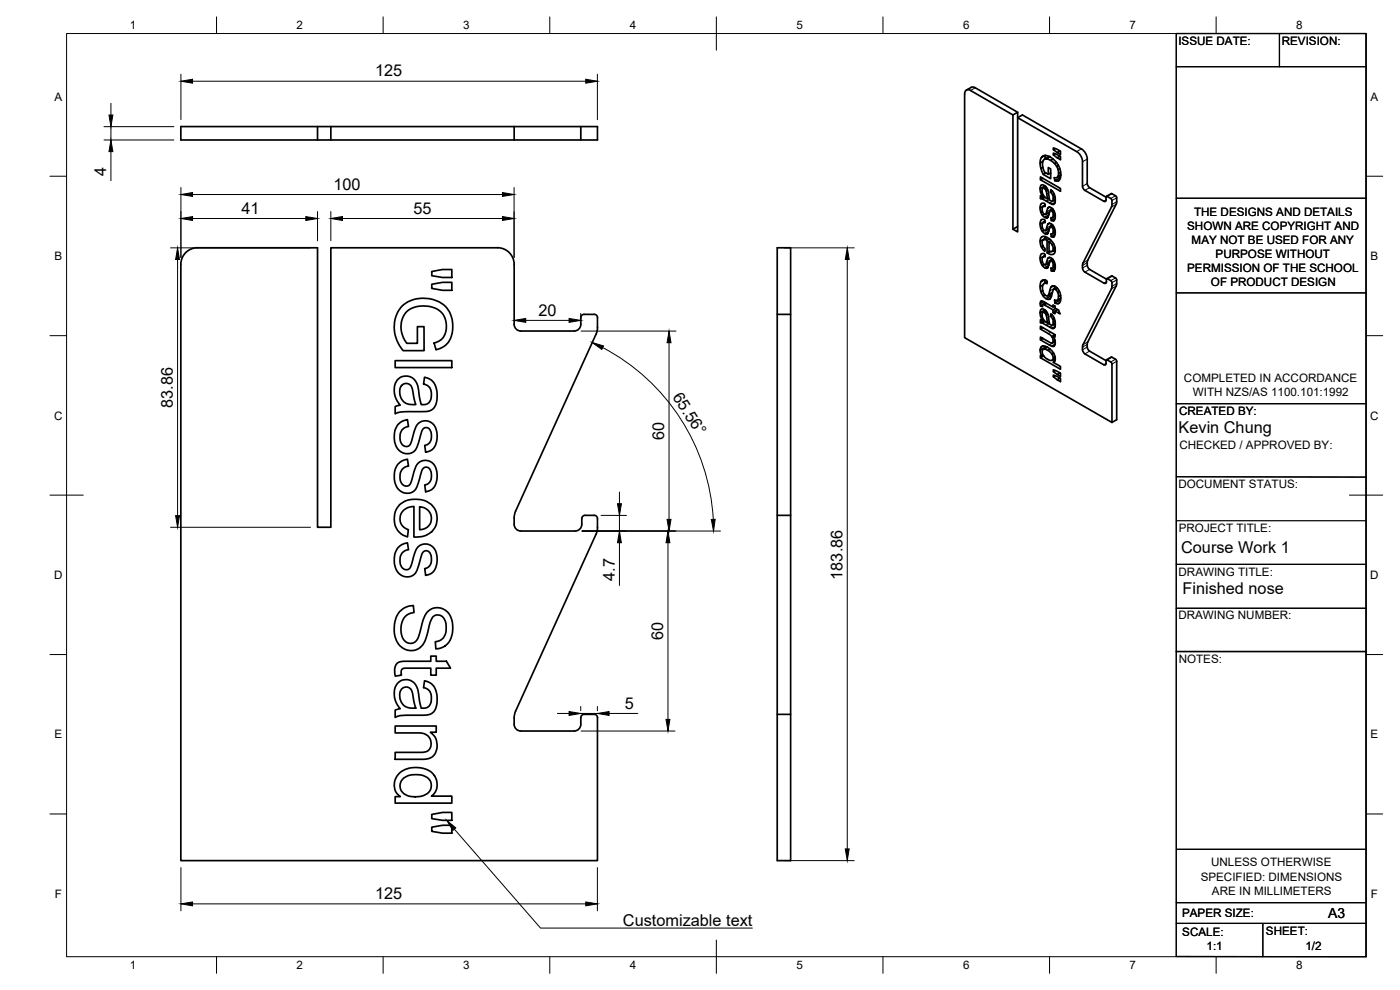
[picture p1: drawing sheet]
<svg xmlns="http://www.w3.org/2000/svg" width="420mm" height="297mm" viewBox="0 0 420 297" stroke-linecap="round" stroke-linejoin="round" font-family="sans-serif">
<!-- layer: Visible -->
<g fill="none" stroke="#000" stroke-width=".51">
<path d="M54.3 38h125v4h-125zM95.3 38v4M99.3 38v4M154.3 38v4M174.3 38v4M289.5 28.2v73.1l44.2 25.5v-17.6l-.3-.6M289.5 28.2a1.08 1.08 0 0 1 .5-1.2 1.08 1.08 0 0 1 1.3 .1l12.7 7.4M291.4 26.2l-1.4 .8M291.5 26.2l.5-.1 .7 .2 12.7 7.4v1.6l1.4-.8 17.7 10.2M304 34.5v34.3l1.4 .8v-34.3l17.7 10.2M305.4 33.7l-1.4 .8M312.1 56.6l.2 1"/>
<path d="M312.5 47.3l-.4 1.6M312.7 57.4l-.4 .2 .5 1.3M312.9 56.5h.5M313 50.2l-.6 .3 .7 1.8 .8-.4M313 53.5l-.7 .4 6 3.5v-.9l-6-3.4v.8M313 48.4l-.9 .5 .3 1.6M313.2 58.6l-.4 .3-.5-.2v.9M313.4 59l-1.1 .6 .5 .1M313.6 55.7v.1M313.6 56.1v-.3l-1.5 .8 .2-.8a1.05 1.05 0 0 1 1.8 .5l.5 1 .3 1.9a.84 .84 0 0 0 .9 1.1l.9-.5M313.6 59.2l-.8 .5 2.9 1.6M313.6 46.6l-.5 .2-.6 .5 1.1-.7 1 .2 1.6 1 1 1.1 1 2.1 .1 1.9a1.38 1.38 0 0 1-.7 1.4l.2-.2"/>
<path d="M313.8 46.7l-.2 1M313.9 56l-1.1 .6v1.3l.5 .9 .6 .6 .5 .3 .5-.2M313.9 47.7a1.77 1.77 0 0 0-.9 2.5l.5 1.5 1.1 .6 .7-.4M314 56.2l-.6 .3 .4 .4M314.3 56.6l-.5 .3 .2 .4M314.5 57.1l-.5 .2 .4 2.4M314.6 52.3v-2l.7 .4v2.9l-2.2-1.3M314.9 47l-1.4 .8M315 47l-1.1 .7 1.4 .4M315.2 52h.1M315.3 57.7l.6 .8M315.8 57.3l-.5 .4 .1-.8 1 1.3 .3 2a.82 .82 0 0 1-.1 .8 .82 .82 0 0 1-.9 .3l.9-.5"/>
<path d="M316 47.7l-.7 .4 1.2 1M316.1 46.5v-.6l2.2 1v1l-1-.6 .8-.5M316.1 44.9v-.5l2.2 1v.9l-1-.5 .8-.5M316.4 58.2l-.5 .3 .2 1M316.6 54.2l1 .1M316.6 59.1l-.5 .4-.3 .8M316.7 46.2l-.6 .3 1.2 .8M316.7 44.6l-.6 .3 1.2 .9M317.1 48.8l-.6 .3 .6 .8M317.6 49.6l-.5 .3 .4 .9M317.9 52.9l.1 .5M318.1 50.6l-.6 .2 .2 1.2"/>
<path d="M318.3 51.7l-.6 .3-.2 .9M318.3 52.6l-1.1 .7M318.4 52.4l-1.2 .9h-.8l.2 .9 1.6-.7M323.1 45.5l.9 .8 .8 1.7 .1 7.9 .2 .7 .5 .5 5.6 3.3 .7-.1 .2-1.4 1.3 .7 .3 .6-.1 1.9-8.6 16.8M324.5 44.7l.9 .8 .8 1.7 .1 7.9 .2 .7 .5 .5M327 56.3l4.9 2.9M333.5 58.1l-1.5 .8M333.5 58.1l1.6 1-.1 2.2M233.3 74.3h4v183.9h-4zM305.4 68l-1.4 .8M312.1 62.4l.2 1.2M312.1 72.4l.4 1.7"/>
<path d="M312.1 77.5l.2 1.2M312.1 67.3l.2 1.1M312.8 63.3l-.5 .3 .3 .6 .2 .4 .6-.3M312.8 78.4l-.5 .3 .3 .6 .2 .4 .6-.3M312.8 68.1l-.5 .3 .3 .7 .2 .3 .6-.3M312.8 64.6l.7 .6M312.8 79.7l.7 .6M312.8 69.4l.7 .7M313 62l-.2 1.2 .5 1 .4 .2 1.3-.8-1.2 .8M313 77.1l-.2 .5v.8l.6 1 .3 .1 1.3-.8M313 66.8l-.2 .6v.8l.6 .9 .3 .1 1.3-.7-1.2 .7M313.1 71.9a1.87 1.87 0 0 0 .5 2.7v.8l-1.1-1.3 .5-.3"/>
<path d="M313.6 71.7l-1.5 .7a1.28 1.28 0 0 1 .7-1.4 1.28 1.28 0 0 1 1.6 .3l.8 .6 .9 1 .6 1.6a1.34 1.34 0 0 1-.5 1.7 1.34 1.34 0 0 1-1.8-.2M313.6 61.3v.3M313.6 76.4v.3M313.6 66.1v.4l-1.5 .8 .1-.8 .4-.6h.9l.2 .9h-.7l.6-.3M313.6 61.6l-.6 .4h.7l-.2-.9h-.9l-.4 .6-.1 .7 1.5-.8M313.6 71v.6M313.6 76.7l-.6 .4h.7l-.2-.9a1.03 1.03 0 0 0-1.1 .1 1.03 1.03 0 0 0-.3 1.2l1.5-.7M314.3 71.3l-1.2 .6 1.1 .2M314.4 64l.4 .3M314.4 79.1l.4 .3M314.4 68.8l.4 .4M314.5 62.4l-.7 1.9"/>
<path d="M314.5 77.6l-.7 1.8M314.5 67.3l-.7 1.8M314.7 64.5l-1.2 .7 .7 .2M314.7 79.6l-1.2 .7 .7 .2M314.7 69.4l-1.2 .7 .7 .1M314.8 72.5l.9 .8 .3 .9a.82 .82 0 0 1-.1 1.1 .82 .82 0 0 1-1.1 0zM315 71.7l-.8 .4v3.8M315 62.2l-.5 .2a1.33 1.33 0 0 1 2 1.2l.2 .9a1.74 1.74 0 0 1-.6 1.8l.2-.1M315 77.2l-.5 .4a1.16 1.16 0 0 1 1.8 .7l.4 1.3a1.74 1.74 0 0 1-.6 1.8l.2-.1M315 67l-.5 .3a1.29 1.29 0 0 1 1.9 1.1l.3 .9a1.68 1.68 0 0 1-.6 1.8l.2-.1M315 78.7l-1.2 .7M315 75.4l-.8 .5 .2 .1 .9-.5"/>
<path d="M315.2 63.1l.8-.4-.7 .4 .2 .1M315.3 63.1l-.7 1.9-.4 .4 .2-.2M315.5 72.1l-.7 .4M315.5 66.2l.6 .1M315.5 71l.6 .1M315.5 78.3l-.2-.1 .7-.4-.9 .6-.5 1.7-.4 .4 .2-.1M315.5 68h-.2l.7-.4-.9 .5-.5 1.7-.4 .4 .2-.1M315.6 62.4l-.2 .6M315.6 77.5l-.2 .6M315.6 67.3l-.2 .6M315.9 65.3l.8-.5-1 .5h-.3l.1 .9 1.2-.7M315.9 70.1l.8-.5-1 .6-.3-.1 .1 .9 1.2-.7"/>
<path d="M316 75.3l.7 .2M316.1 62.9l-.6 .3 .4 .5M316.1 78l-.6 .3 .4 .4M316.1 67.7l-.6 .3 .4 .5M316.2 73.2l-.4 .3M316.3 60l.4 .3M316.4 63.4l-.5 .3 .2 .9M316.4 78.5l-.5 .2 .2 1M316.4 68.2l-.5 .3 .2 .9M316.6 74.3l-.5 .4M316.7 64.3l-.6 .3-.2 .6M316.7 79.4l-.6 .3-.2 .7"/>
<path d="M316.7 69.1l-.6 .3-.2 .7M316.7 74.9l-1 .6M325 78.9a2.44 2.44 0 0 0 .6 2.8l5.7 3.3M326.3 78.8l.1 1.1 .6 .9M326.5 78.1l-.2 .7M335 61.3l-8.5 16.8M120.6 91.9a9.8 9.8 0 0 1 13.8 .9 8.5 8.5 0 0 1-.9 11l-2.6 1.2-.6-2.1 1.5-.6 1.3-1.2a6.1 6.1 0 0 0 0-6.5 6.1 6.1 0 0 0-6-2.8 6.2 6.2 0 0 0-6.3 8.7l1.3 2.5h3.2v-5h2v7.2h-6.3a10.3 10.3 0 0 1-.4-13.3zM129.6 85.3l3.2-.6h2.8v2.4h-2.8l-3.2-.6zM129.6 81.5l3.2-.6h2.8v2.4h-2.8l-3.2-.6zM172.3 99.3h-16a2 2 0 0 1-2-2v-18a5 5 0 0 0-5-5h-50v83.9h-4v-83.9h-36a5 5 0 0 0-5 5v178.9h125v-42.9a.97 .97 0 0 0-1-1h-3M175.3 94.3h3a.97 .97 0 0 1 1 1v3.4l-.3 1.2-24.2 53.4-.5 1.7a4.9 4.9 0 0 0 .6 3.7l1.4 .6h16.3M175.3 94.3a1.01 1.01 0 0 0-1 1 3.6 3.6 0 0 1-.6 3.4l-1.4 .6"/>
<path d="M233.3 94.3h4M312.1 93.9l.2 1M312.2 91.1l.1 .7M312.3 98.7v-.8l4.3 2.5v.8l-.6-.4 .6-.4M312.3 90.5l.4-.2 .5 .2 2.8 1.6 .6-.3M312.4 84.6l-.3 1.4M312.6 90.3l-.3 .2-.1 .6 1-.6M312.7 94.6l-.4 .3 .5 1.2M312.9 93.8h.5l.5 .6 .5 2.6-.8-.6-.6-.8-.3-1.2zM312.9 87.2l-.5 .3 .2 .5 .4 .8 .6-.3M313 91.3l.9-.4-.8 .4 2.9 1.7M313 98.3l-.7 .4 2.6 1.6 .9 .9"/>
<path d="M313 85.5l-.9 .5 .3 1.5M313 88.8l.9 .8 1.5-.8 .2 .1M313.1 91.3l-.2 .7-.6-.2 .6-.4M313.2 95.9l-.4 .2-.5-.2v.9M313.4 96.2l-1.1 .6 .5 .1M313.4 84l-1 .6a1.16 1.16 0 0 1 1.8-.4v.9l-.7-.1 .7-.4-.9 .5M313.5 85a2.4 2.4 0 0 0 .8 3.8l1.5-1.1M313.6 93h.1M313.6 93.4v-.4l-1.5 .9 .2-.9a1.05 1.05 0 0 1 1.8 .5l.5 1 .3 2a.84 .84 0 0 0 .9 1l.9-.5M313.6 96.4l-.8 .5 2.9 1.6M313.6 90.7l.1 .2M313.7 84l-.1 .9"/>
<path d="M313.9 93.2l-1 .6M313.9 89.6l.9 .2M314 93.4l-.6 .4M314.3 93.8l-.5 .3M314.5 94.3l-.5 .3M314.9 96.7l-.5 .3M314.9 88.5l.5 .3M315.3 94.9l.6 .8M315.4 86.2l-.7 2.2M315.5 81.3l.6 .1M315.8 88l-1.4 .8M315.8 94.6l-.5 .3 .1-.8 1 1.3 .3 2a.82 .82 0 0 1-.1 .9 .82 .82 0 0 1-.9 .2l.9-.5"/>
<path d="M315.9 80.4l.8-.5-1 .5h-.3l.1 .9 1.2-.7M316 92.1v-.6l.6 .3v.6l1.1 .7 .4 1.1-1.5-.9 .7-.4M316.1 85.8l-.7 .4a1.29 1.29 0 0 1 2.2 .5l.5 1.1 .3 1.5-.2 1.3-.7 .5M316.2 86.8l-.8 2.4-.6 .6 .4-.2M316.3 97.3l.4 .2M316.4 95.4l-.5 .3 .2 1M316.6 85.9l-.2 .8M316.6 93.3v.9l-.6-.4 .6-.3M316.6 96.4l-.5 .3-.3 .8M316.8 92.5l-.8 .5v.8M317.2 86.3l-1 .5 .6 .1M317.4 86.5l-.6 .4 .6 .7"/>
<path d="M317.9 87.3l-.5 .3 .3 1.4M317.9 89.7l.1 .4M318 90.9l-.5 .2-.9-.2M318.3 88.6l-.6 .4-.3 1M318.4 89.5l-1.2 .6-.7-.1 .1 .9 1.4-.8 .3 .1M327 80.8l5.1 3M333.7 84.8l-.1 1.8-8.6 16.8a2.42 2.42 0 0 0 .6 2.8l5.6 3.2M333.7 84.8l-.3-.6-1.1-.6-.2 .1-.1 1.1-.6 .2M334.8 83.4l-1.1-.6-1.6 .8M334.8 83.4l.3 .6-.1 1.8M335 85.8l-8.5 16.8M118.6 108.2h17v2.1h-17z"/>
<path d="M119.3 113.9a3.7 3.7 0 0 1 4.1-.7 3.7 3.7 0 0 1 2.2 3.5l.6 3.8a.67 .67 0 0 0 .7 .9 2.36 2.36 0 0 0 2.6-3 2.71 2.71 0 0 0-2.4-3.2l.3-2 2.1 .9 1 1.3a6.9 6.9 0 0 1-.6 7.4l-1.4 .6-7.6 .2-1.4 .2-.9 .4v-2.2l1.5-.4-1-1.5a5.9 5.9 0 0 1 .2-6.2zM120.5 115.7a1.96 1.96 0 0 1 2.3-.4 1.96 1.96 0 0 1 1.1 2l.9 4.1-2.2-.2a3.8 3.8 0 0 1-2.1-5.5zM312.1 105.1l.2 .9 .5 .9M312.3 102l3.3 1.9M312.3 107.3l6 3.5v-.9l-2.2-1.2M312.4 104.1l-.3 1 1.5-.8v.2M312.9 103.9l-.5 .2a2.38 2.38 0 0 1 3.2 1.1l1 1.8a1.32 1.32 0 0 1-.5 1.7l.3-.2M313 101.5l-.7 .5v-.9l3.1 1.8h.4l.9-.5M313.1 106.7l-.3 .2-.5-.4v.8l.9-.5M313.6 103.9v.4M314.4 105.1l-1.2-.3 1.1-.7-1.1 .7a1.93 1.93 0 0 0 1 2.9l.2 .1a1.08 1.08 0 0 0 1.6 0l.1-.4 .5-.3M315.1 104.7l-.7 .4 1.3 1.1"/>
<path d="M316 100.8a2.26 2.26 0 0 1 .2 3.1l.2-.1M316.1 107.9l.5 .3M316.1 101l-.3 .2 .3 1.1M316.1 111.5v-.5l2.2 1v.9l-1-.5 .8-.5M316.1 113v-.5l2.2 1v1l-1-.6 .8-.5M316.2 105.9l-.5 .3 .4 1.2M316.3 102.6l.4 .3M316.6 102l-.5 .3-.2 .5M316.7 103.3l-1.1 .6h.6M316.7 102.4l-.9 .5M316.7 111.2l-.6 .3 1.2 .9M316.7 112.7l-.6 .3 1.2 .9"/>
<path d="M316.7 107.6l-1 .5M326.3 103.4l.1 1.1 .6 .9M326.5 102.6l-.2 .7M327 105.4l4.9 2.8M331.9 108.2v1.1l-.7 .1M332 108.2l.3-.2 1.1 .6M333.5 107.2l-1.5 .8M333.5 107.2l1.3 .6 .3 .6v17.5l-1.4 .9M119.3 127.5a4.5 4.5 0 0 1 3-1.6l.3 2.1a3.3 3.3 0 0 0-2.6 2.6 3.3 3.3 0 0 0 1.5 3.3 1.56 1.56 0 0 0 2-1.5l1.2-3.9a3.3 3.3 0 0 1 3.7-2.2 3.3 3.3 0 0 1 2.7 3.4l.1 .6a6 6 0 0 1-1.2 4.3l-1 .7-1.3 .4-.2-2.1a3 3 0 0 0 1.2-5.1 1.47 1.47 0 0 0-1.6 0 1.47 1.47 0 0 0-.7 1.5l-1.2 4.1-.8 1.2a3.8 3.8 0 0 1-4 .3 3.8 3.8 0 0 1-2-3.4 6.4 6.4 0 0 1 .9-4.7zM119.3 139.4a4.5 4.5 0 0 1 3-1.6l.3 2.1a3.2 3.2 0 0 0-2.6 2.5 3.2 3.2 0 0 0 1.5 3.4 1.56 1.56 0 0 0 2-1.5l1.2-4a3.3 3.3 0 0 1 3.7-2.1 3.3 3.3 0 0 1 2.7 3.3l.1 .7a6 6 0 0 1-1.2 4.3l-1 .7-1.3 .3-.2-2a3 3 0 0 0 1.2-5.1 1.47 1.47 0 0 0-1.6 0 1.47 1.47 0 0 0-.7 1.4l-1.2 4.1-.8 1.3a3.8 3.8 0 0 1-4 .3 3.8 3.8 0 0 1-2-3.5 6.4 6.4 0 0 1 .9-4.6zM120 151.4l1.7-1.1a9 9 0 0 1 4.7-.3l1.1 .2a5.4 5.4 0 0 1 3.6 4.8l-.3 2.7a5.9 5.9 0 0 1-5.4 3.4h-1.2v-9.1a3.6 3.6 0 0 0-3.7 1.9 3.6 3.6 0 0 0 .6 4.2l1.5 .8-.3 2.2a5.6 5.6 0 0 1-3.8-7.2l.5-1.2zM125.9 152.1a3.4 3.4 0 0 1 3.6 3.4 3.4 3.4 0 0 1-3.6 3.4z"/>
<path d="M175.6 154.6h2.7a.97 .97 0 0 1 1 1v3.1l-.4 1.6-24.2 53M175.6 154.6l-.7 .3-.3 .7a3.1 3.1 0 0 1-1 3.5l-1 .2M233.3 154.6h4M119.3 164.5a4.8 4.8 0 0 1 3-1.6l.3 2a3.2 3.2 0 0 0-2.6 2.6 3.2 3.2 0 0 0 1.5 3.4 1.56 1.56 0 0 0 2-1.6l1.2-3.9a3.3 3.3 0 0 1 3.7-2.1 3.3 3.3 0 0 1 2.7 3.3l.1 .7a6 6 0 0 1-1.2 4.3l-.9 .6-1.4 .4-.2-2a3 3 0 0 0 1.2-5.1 1.47 1.47 0 0 0-1.6 0 1.47 1.47 0 0 0-.7 1.4l-1.2 4.1-.8 1.3a3.8 3.8 0 0 1-4 .3 3.8 3.8 0 0 1-2-3.5 6.4 6.4 0 0 1 .9-4.6zM119.2 199l.1-.1a4.9 4.9 0 0 1 2.9-.5h7.1v-1.5h1.6v1.5h3.1l1.2 2.1h-4.3v2.1h-1.6v-2.1h-7.5a1.25 1.25 0 0 0-1.3 .5 1.25 1.25 0 0 0-.1 1.3l.1 .3-1.9 .3-.1-2.3zM119.9 183.5a5.8 5.8 0 0 1 4.2-1.8l.1 2.1-1.3 .3-1.4 .9-.7 1.2-.4 1.8a4.2 4.2 0 0 0 2 4.9l.3 .1a2.74 2.74 0 0 0 3.1-2.7l1.7-5.4a4.3 4.3 0 0 1 4.6-2.5 4.3 4.3 0 0 1 3.6 3.9l.1 .8a6.4 6.4 0 0 1-3.1 7.2l-1.9 .4-.2-2.2a3.6 3.6 0 0 0 3.3-4.5 2.88 2.88 0 0 0-3-3.5 3.3 3.3 0 0 0-2.1 3.1l-.8 3.4a4.8 4.8 0 0 1-4.8 4.2 4.8 4.8 0 0 1-4.7-4.4 8.9 8.9 0 0 1 1.4-7.3zM118.6 217.8h12.3v1.9h-1.7a4.2 4.2 0 0 1 1.9 3.3l.1 .6a3.8 3.8 0 0 1-4.5 4.2h-8.1v-2.1h8a2.84 2.84 0 0 0 2.9-2.5 2.84 2.84 0 0 0-2.3-3.1l-1.4-.2h-7.2zM119.3 205a3.7 3.7 0 0 1 4.1-.7 3.7 3.7 0 0 1 2.2 3.5l.6 3.7a.67 .67 0 0 0 .7 1 2.34 2.34 0 0 0 2.6-3 2.73 2.73 0 0 0-2.4-3.2l.3-2 2.1 .9 1 1.3a6.7 6.7 0 0 1-.8 7.5l-1.6 .5-7.3 .2-2.2 .6v-2.2l1.5-.5-1-1.4a5.9 5.9 0 0 1 .2-6.2zM120.5 206.8a1.96 1.96 0 0 1 2.3-.5 1.96 1.96 0 0 1 1.1 2.1l.9 4.1-2.2-.2a3.8 3.8 0 0 1-2.1-5.5zM154.8 213.3l-.5 1.7a4.9 4.9 0 0 0 .6 3.8l1.4 .5h16M175.3 214.3a1.01 1.01 0 0 0-1 1 3.6 3.6 0 0 1-.6 3.5l-1.4 .5M233.3 214.3h4"/>
<path d="M119.9 232l.8-.7a7.8 7.8 0 0 1 9.6 1.3 4.5 4.5 0 0 1-.8 6.3h6.1v2.1h-17v-2h1.5l-1.4-1.6a4.8 4.8 0 0 1 .9-5.1zM121.2 233.4a6.6 6.6 0 0 1 7.6 .5 3.1 3.1 0 0 1-2.3 5h-.2a5.5 5.5 0 0 1-5.8-1.6 3.1 3.1 0 0 1 .7-3.9zM129.6 244.4l3.2-.6h2.8v2.3h-2.8l-3.2-.5zM129.6 248.2l3.2-.6h2.8v2.4h-2.8l-3.2-.6z"/>
</g>
<!-- layer: Visible Narrow -->
<g fill="none" stroke="#000" stroke-width=".3">
<path d="M292.7 26.3l-1.4 .9M314.7 57.9l-.5 .3M315 59.9l-.9 .5M324.5 44.7l-1.4 .8M326.3 47.7l-1.4 .8M326.3 55.1l-1.4 .8M327 56.3l-1.4 .8M331.9 60l-.7 .4M333.7 58.1l-1.4 .9M334.8 58.7l-1.4 .8M335.1 59.4l-1.4 .8M315.5 62.7l-1.4 .8"/>
<path d="M315.5 77.9l-1.4 .8M315.5 67.6l-1.4 .8M316.5 60.1l-1.4 .8M326.3 78.8l-1.4 .8M326.3 79.6l-1.4 .8M326.5 78.1l-1.5 .8M335 61.3l-1.4 .8M335.1 60.5l-1.4 .9M314.2 91.1l-.7 .4M314.7 95.1l-.5 .3M315 97.1l-.9 .5M315.4 99.7l-.8 .4"/>
<path d="M316.4 86.5l-1.4 .8M316.5 97.4l-1.4 .8M327 80.8l-1.4 .8M332 84.6l-.7 .4M333.8 82.9l-1.4 .8M334.8 83.4l-1.4 .8M335 85.8l-1.4 .8M335.1 84l-1.4 .8M335.1 85.1l-1.4 .8M316.3 102.7l-1.4 .8M326.3 103.4l-1.4 .8M326.3 104.1l-1.4 .9"/>
<path d="M326.5 102.6l-1.5 .8M327 105.4l-1.4 .8M331.9 109l-.7 .4M333.7 107.2l-1.4 .8M334.8 107.8l-1.4 .8M335.1 108.4l-1.4 .8"/>
</g>
<!-- layer: Visible -->
<circle cx="314.9" cy="47" r=".25" fill="#000"/>
<!-- layer: BORDER -->
<g fill="none" stroke="#000" stroke-width=".3">
<path d="M20 10.1h390v276.9h-390zM65 5.1v5M115 5.1v5M165 5.1v5M215 5.1v10M265 5.1v5M315 5.1v5M365 5.1v5M15 52.9h5M410 52.9h5M15 100.7h5M410 100.7h5"/>
<path d="M15 148.6h10M405 148.6h10M15 196.4h5M410 196.4h5M15 244.2h5M410 244.2h5M65 287v5M115 287v5M165 287v5M215 282.1v9.9M265 287v5M315 287v5"/>
<path d="M365 287v5"/>
</g>
<!-- layer: TITLEBLOCK -->
<g fill="none" stroke="#000" stroke-width=".36">
<path d="M353 10.1h57v276.9h-57zM384 10.1v9.9M353 20h57M353 59.5h57M353 87.9h57M353 121.1h57M353 156.2h57M353 143l57 .2M353 169.3h57M353 195.5h57M353 182.5h57M353.1 254.8h57"/>
<path d="M353 270.8h56.9M353 277.1h57M379 277.1v9.9"/>
</g>
<!-- layer: Leaders -->
<path d="M134 246.1l2.8 2.3-.9 .8z" fill="#000" stroke="#000" stroke-width=".3"/>
<path d="M136.4 248.8l25.8 29.7h63.6" fill="none" stroke="#000" stroke-width=".3"/>
<!-- layer: FD_Dimensions -->
<g fill="none" stroke="#000" stroke-width=".3">
<path d="M31.2 38h21M33.3 31v3.5M33.3 38v4M54.3 22.3v13.6M57.8 24.4h118M179.3 22.3v13.6M31.2 42h21M33.3 45.5v8.7M54.3 56.2v21.1M57.8 58.4h93M154.3 56.2v21.1M51.2 74.4h42"/>
<path d="M53.3 77.9v76.8M57.8 65.6h34M95.3 63.5v8.7M99.3 63.5v8.7M102.8 65.6h48M235.4 74.4h21M254.3 77.9v176.8M157.8 96.1h13M174.3 94v1.2M174.4 99.3h28.5M180.9 104.3a62.1 62.1 0 0 1 33.2 51.5M200.8 102.8v53"/>
<path d="M51.2 158.2h42M174.7 159.3h41.5M180.4 154.6l7.6 .1M185.9 147.6v3.5M185.9 154.7v4.6M185.9 162.8v12.8M200.5 162.8v53M167.3 214.1h3.5M174.3 212v1.2M174.3 214.1h5M174.4 219.3h28.2M179.3 212v1.2"/>
<path d="M182.8 214.1h8.6M235.4 258.2h21M54.3 260.3v13M57.8 271.2h118M179.3 260.3v13"/>
</g>
<g fill="#000" stroke="#000" stroke-width=".3">
<path d="M32.7 34.5h1.2l-.6 3.5zM54.3 24.4l3.5-.6v1.2zM175.8 23.8l3.5 .6-3.5 .6zM33.3 42l.6 3.5h-1.2zM54.3 58.4l3.5-.6v1.1zM150.8 57.8l3.5 .6-3.5 .5zM53.3 74.4l.6 3.5h-1.2zM54.3 65.6l3.5-.6v1.2zM91.8 65l3.5 .6-3.5 .6zM99.3 65.6l3.5-.6v1.2zM150.8 65l3.5 .6-3.5 .6zM254.3 74.4l.5 3.5h-1.1z"/>
<path d="M154.3 96.1l3.5-.5v1.1zM170.8 95.6l3.5 .5-3.5 .6zM177.7 102.8l3.4 1-.5 1zM200.8 99.3l.6 3.5h-1.2zM52.7 154.7h1.2l-.6 3.5zM185.3 151.1h1.2l-.6 3.6zM200.2 155.8h1.2l-.6 3.5zM213.5 155.9l1.1-.1-.5 3.5zM185.9 159.3l.6 3.5h-1.2zM200.5 159.3l.5 3.5h-1.1zM170.8 213.5l3.5 .6-3.5 .6zM179.3 214.1l3.5-.6v1.2z"/>
<path d="M199.9 215.8h1.1l-.5 3.5zM253.7 254.7h1.1l-.5 3.5zM54.3 271.2l3.5-.6v1.2zM175.8 270.6l3.5 .6-3.5 .6z"/>
</g>
<g font-size="4.9">
<text x="112.5" y="22.9">125</text>
<text x="31.9" y="52.9" transform="rotate(-90 31.9 52.9)">4</text>
<text x="100.1" y="56.9">100</text>
<text x="72.5" y="64.2">41</text>
<text x="124.1" y="64.1">55</text>
<text x="161.6" y="94.7">20</text>
<text x="201.7" y="119" transform="rotate(57 201.7 119)">65.56°</text>
<text x="51.8" y="122.4" transform="rotate(-90 51.8 122.4)">83.86</text>
<text x="353.7" y="129.8">Kevin Chung</text>
<text x="199.3" y="132" transform="rotate(-90 199.3 132)">60</text>
<text x="354.5" y="165.9">Course Work 1</text>
<text x="252.8" y="173.9" transform="rotate(-90 252.8 173.9)">183.86</text>
<text x="184.5" y="174.3" transform="rotate(-90 184.5 174.3)">4.7</text>
<text x="354.9" y="178.4">Finished nose</text>
<text x="199" y="192" transform="rotate(-90 199 192)">60</text>
<text x="187.5" y="212.6">5</text>
<text x="112.5" y="269.7">125</text>
<text x="187" y="277.8">Customizable text</text>
</g>
<text font-size="4.2" x="398.6" y="275.5">A3</text>
<g font-size="3.5">
<text x="39" y="8.8">1</text>
<text x="89" y="8.8">2</text>
<text x="139" y="8.8">3</text>
<text x="189" y="8.8">4</text>
<text x="239" y="8.8">5</text>
<text x="289" y="8.8">6</text>
<text x="339" y="8.8">7</text>
<text x="389" y="8.8">8</text>
<text x="353.7" y="13.6">ISSUE DATE:</text>
<text x="384.7" y="13.6">REVISION:</text>
<text x="16.3" y="30.2">A</text>
<text x="411.3" y="30.2">A</text>
<text x="358.4" y="64.7">THE DESIGNS AND DETAILS</text>
<text x="356.3" y="68.9">SHOWN ARE COPYRIGHT AND</text>
<text x="357.6" y="73.1">MAY NOT BE USED FOR ANY</text>
<text x="364.8" y="77.4">PURPOSE WITHOUT</text>
<text x="16.3" y="78">B</text>
<text x="356.3" y="81.6">PERMISSION OF THE SCHOOL</text>
<text x="411.3" y="78">B</text>
<text x="363.4" y="85.8">OF PRODUCT DESIGN</text>
<text x="355.3" y="114.6">COMPLETED IN ACCORDANCE</text>
<text x="358" y="118.8">WITH NZS/AS 1100.101:1992</text>
<text x="16.2" y="125.9">C</text>
<text x="353.9" y="124.6">CREATED BY:</text>
<text x="411.2" y="125.9">C</text>
<text x="353.9" y="134.7">CHECKED / APPROVED BY:</text>
<text x="353.7" y="146.4">DOCUMENT STATUS:</text>
<text x="353.8" y="159.8">PROJECT TITLE:</text>
<text x="16.2" y="173.7">D</text>
<text x="353.7" y="172.7">DRAWING TITLE:</text>
<text x="411.2" y="173.7">D</text>
<text x="353.7" y="185.9">DRAWING NUMBER:</text>
<text x="353.8" y="198.9">NOTES:</text>
<text x="16.3" y="221.6">E</text>
<text x="411.3" y="221.6">E</text>
<text x="363.5" y="260">UNLESS OTHERWISE</text>
<text x="16.4" y="269.4">F</text>
<text x="360.3" y="264.2">SPECIFIED: DIMENSIONS</text>
<text x="363.7" y="268.4">ARE IN MILLIMETERS</text>
<text x="411.4" y="269.4">F</text>
<text x="354.8" y="275.2">PAPER SIZE:</text>
<text x="354.8" y="280.8">SCALE:</text>
<text x="379.9" y="280.6">SHEET:</text>
<text x="362.1" y="284.9">1:1</text>
<text x="391.8" y="285">1/2</text>
<text x="39" y="290.8">1</text>
<text x="89" y="290.8">2</text>
<text x="139" y="290.8">3</text>
<text x="189" y="290.8">4</text>
<text x="239" y="290.8">5</text>
<text x="289" y="290.8">6</text>
<text x="339" y="290.8">7</text>
<text x="389" y="290.8">8</text>
</g>
</svg>
